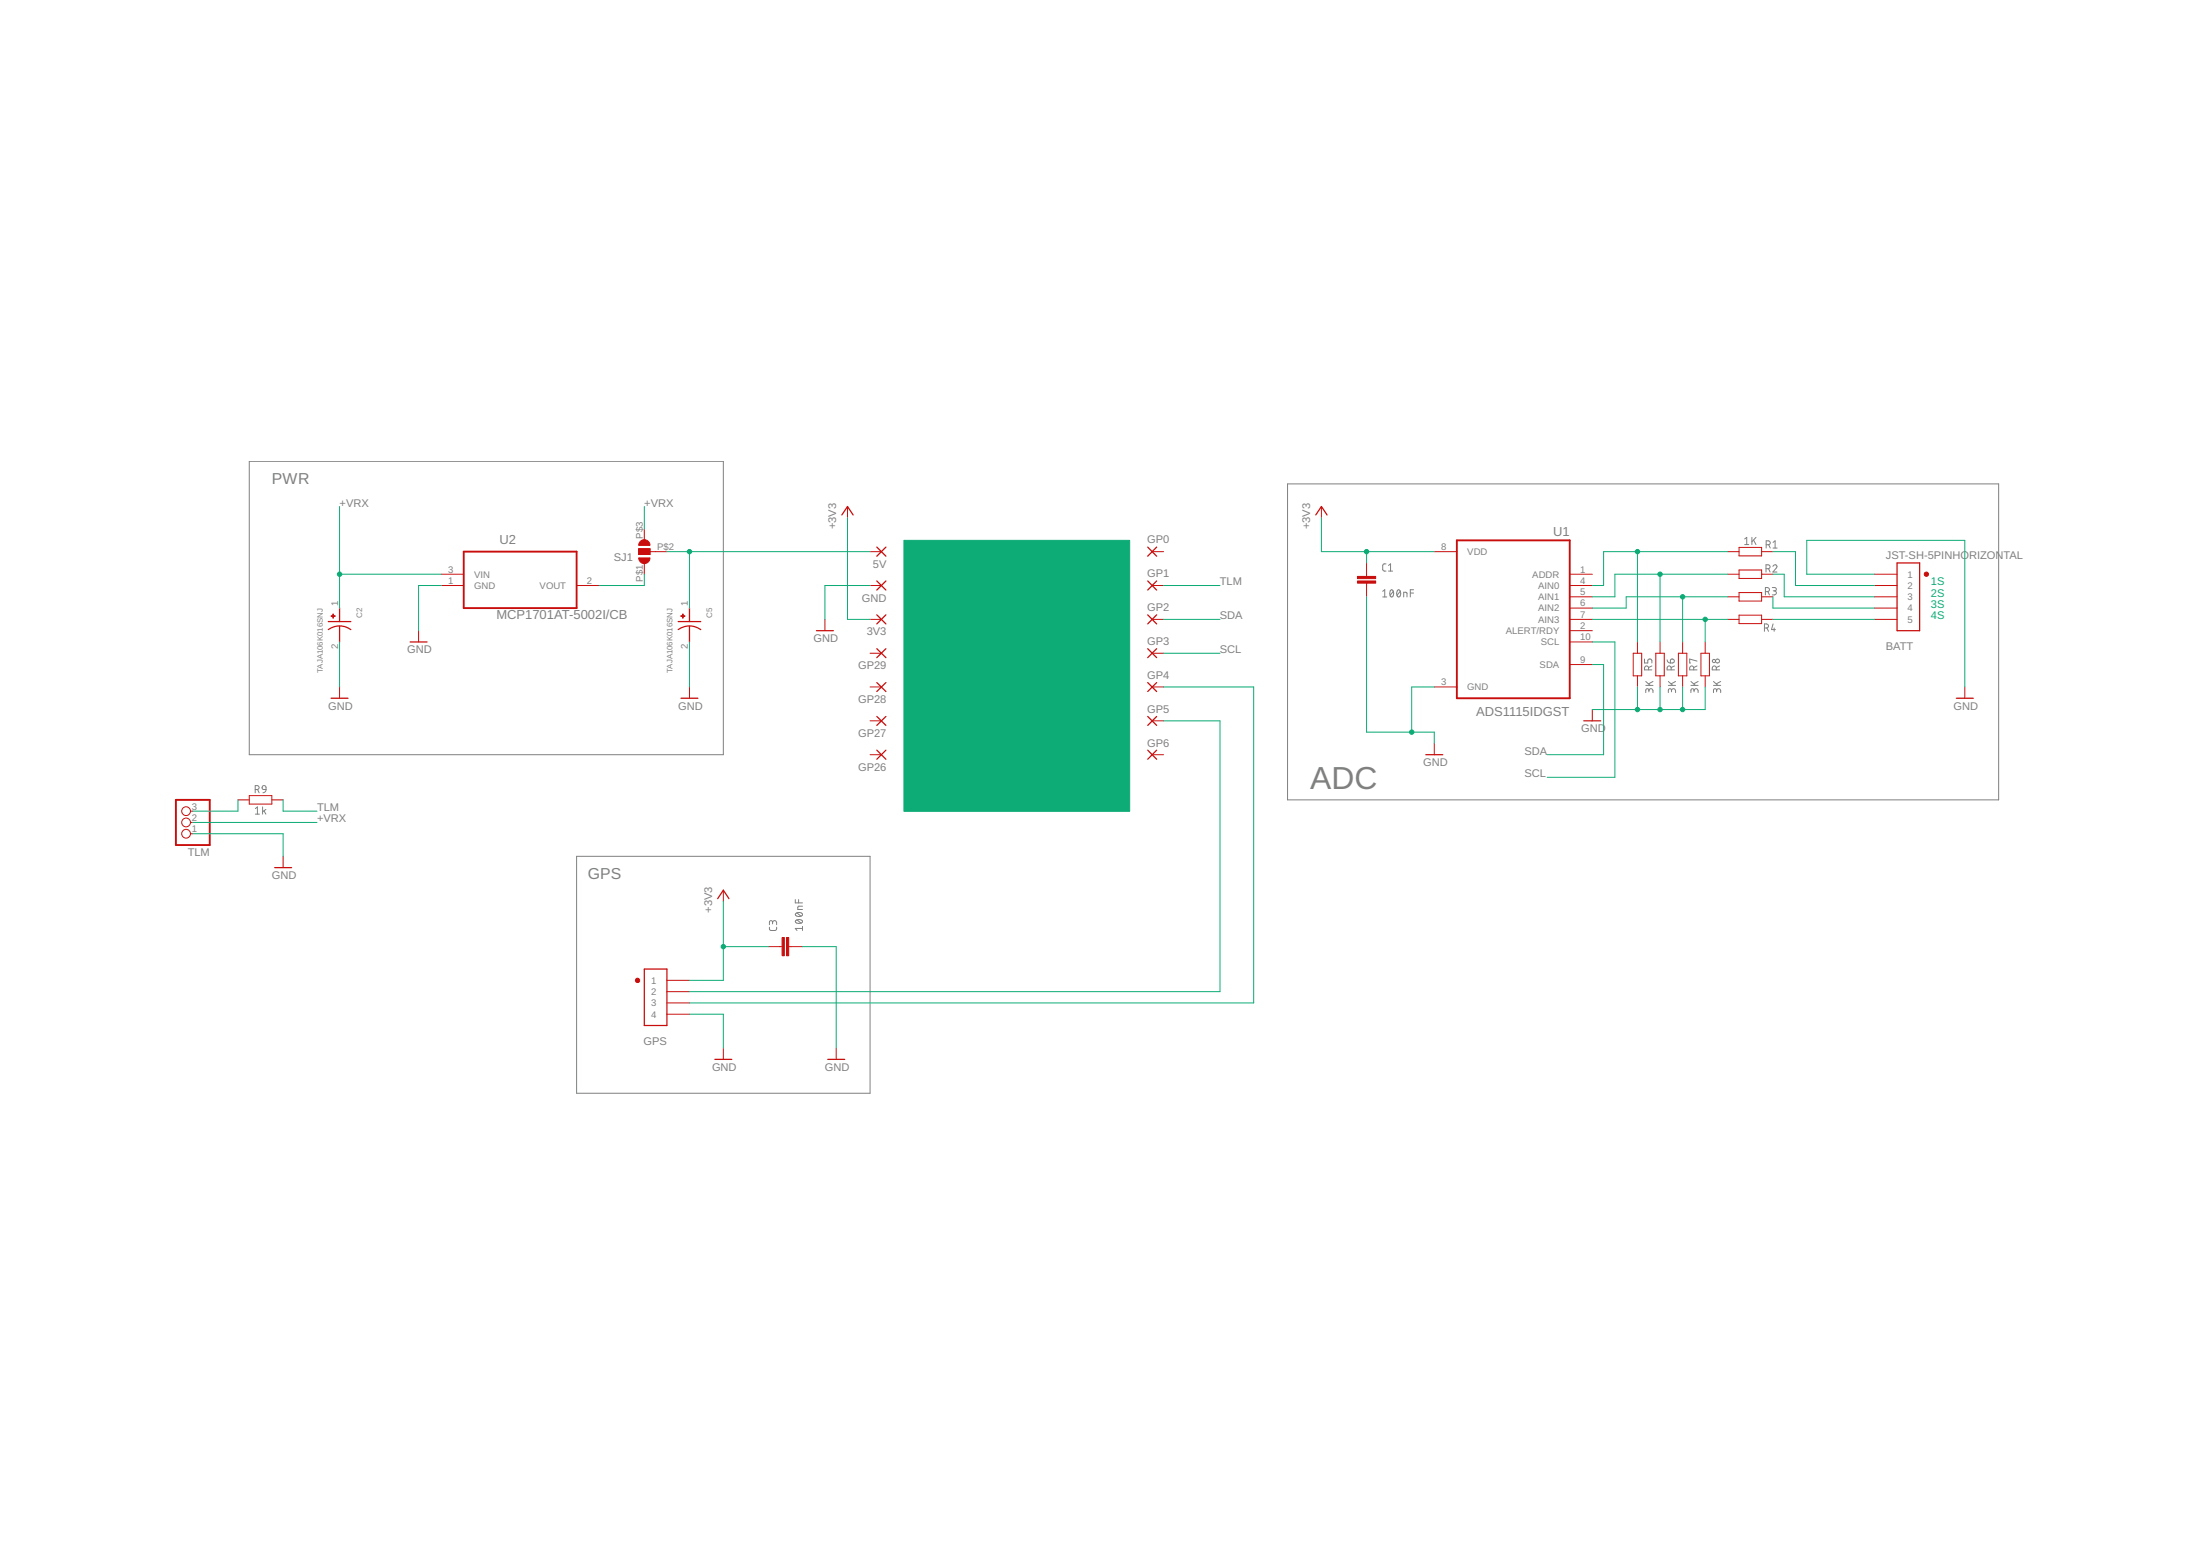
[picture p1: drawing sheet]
<svg xmlns="http://www.w3.org/2000/svg" width="297mm" height="210mm" viewBox="0 0 297 210" stroke-linecap="round" stroke-linejoin="round" font-family="sans-serif">
<g fill="none" stroke="#808080" stroke-width=".14">
<path d="M33.7 62.3h64v39.6h-64zM173.8 65.3h96.1v42.7h-96.1zM186.7 79.8l.3-.2v1M187.1 76.1h-.3l-.1 .2v.7l.4 .1M187.5 77.1h.5M187.5 76.3l.2-.2v1M187.8 79.7l.1-.1a.57 .57 0 0 1 0 1 .62 .62 0 0 1-.1-.9zM188.1 79.8l-.4 .6M188.7 79.7l.1-.1a.57 .57 0 0 1 0 1 .6 .6 0 0 1-.1-.9zM189.1 79.8l-.5 .6M190.9 79.6h-.5v1M235.6 72.7l.2-.2v1"/>
<path d="M235.6 73.5h.5M236.5 72.5v1M236.8 72.9l.3 .6M237.1 72.5l-.6 .6M238.4 79.9l.4-.1a.28 .28 0 0 0 .1-.3 .28 .28 0 0 0-.3-.2h-.2v1M238.4 76.8h.4a.27 .27 0 0 0 .2-.4 .27 .27 0 0 0-.3-.2h-.3v1M238.5 73.5h.2a.27 .27 0 0 0 .3-.2 .27 .27 0 0 0-.3-.3h-.2v1M238.7 79.9l.2 .4M238.8 76.8l.2 .4M238.8 73.5l.2 .5M239.3 79.3h.3a.22 .22 0 0 1 .2 .2 .22 .22 0 0 1-.2 .3h-.2M239.4 76.5a.27 .27 0 0 1 .4-.3 .27 .27 0 0 1 0 .5l-.4 .5h.5"/>
<path d="M239.4 73.2l.3-.2v1M239.4 74h.5M239.6 79.8h.1a.28 .28 0 0 1 .1 .3 .28 .28 0 0 1-.2 .2h-.3M186.7 80.6h.5M189.5 80.6v-.7l.4 .1 .1 .6M190.4 80.1h.5M222 89v.5h.5v-.4l.2-.1 .3 .1v.4M222.2 92.5h1M222.2 92l.6 .5M222.6 90.4v-.4a.28 .28 0 0 0-.3-.1 .28 .28 0 0 0-.3 .3v.2h1M222.6 93.2l.1-.1a.28 .28 0 0 1 .3-.1 .28 .28 0 0 1 .2 .2v.3M222.6 93.4v-.2a.21 .21 0 0 0-.2-.2 .21 .21 0 0 0-.2 .2v.3"/>
<path d="M223 89.9l-.4 .2M223.2 92l-.6 .3M225.1 89.1a.43 .43 0 0 0 .4 .4M225.3 92.5h.9M225.3 92l.5 .5M225.6 89.1a.28 .28 0 0 1 .4 0 .28 .28 0 0 1-.2 .4h-.3zM225.6 90.4v-.4a.28 .28 0 0 0-.3-.1 .28 .28 0 0 0-.2 .3v.2h1M225.7 93.2v-.1a.28 .28 0 0 1 .3-.1 .28 .28 0 0 1 .2 .2v.3M225.7 93.4v-.2a.21 .21 0 0 0-.2-.2 .21 .21 0 0 0-.2 .2v.3M226.1 89.9l-.5 .2M226.2 92l-.6 .3M228.3 92.5h1"/>
<path d="M228.3 92l.6 .5M228.7 90.4v-.4a.28 .28 0 0 0-.4-.1 .28 .28 0 0 0-.2 .3v.2h1M228.7 93.2v-.1a.28 .28 0 0 1 .4-.1 .28 .28 0 0 1 .2 .2v.3M228.7 93.4v-.2a.21 .21 0 0 0-.2-.2 .21 .21 0 0 0-.2 .2v.3M229.1 89.2l-1-.2v.5h.2M229.1 89.9l-.4 .2M229.3 92l-.6 .3M231.4 92.5h.9M231.4 92l.5 .5M231.7 90.4v-.4a.28 .28 0 0 0-.3-.1 .28 .28 0 0 0-.2 .3v.2h1M231.8 93.2v-.1a.28 .28 0 0 1 .3-.1 .28 .28 0 0 1 .2 .2v.3M231.8 93.4v-.2a.21 .21 0 0 0-.2-.2 .21 .21 0 0 0-.2 .2v.3"/>
<path d="M232.2 89.9l-.5 .2M232.3 92l-.6 .3M238.2 84.8h.4a.28 .28 0 0 0 .2-.4 .28 .28 0 0 0-.3-.2h-.3v1M238.6 84.8l.2 .4M239.4 84.2l-.2 .8h.5M239.5 84.8v.4M34.5 106.6h.3a.27 .27 0 0 0 .2-.4 .27 .27 0 0 0-.3-.2h-.2v1M34.5 109.2l.3-.3v1M34.5 109.9h.5M34.8 106.6l.2 .4M35.5 108.9v1M35.5 106.1h.3l.1 .5-.5-.1z"/>
<path d="M35.6 109.5l.3 .4M35.9 109.3l-.4 .3M35.9 106.6a.43 .43 0 0 1-.4 .4M77.9 115.6h39.6v32h-39.6zM103.9 125.2v.3l.2 .1h.7l.1-.4M104.3 124.5v-.1a.28 .28 0 0 1 .3-.1 .28 .28 0 0 1 .3 .2v.3M104.3 124.7v-.2a.21 .21 0 0 0-.2-.2 .21 .21 0 0 0-.2 .2v.3M107.4 121.4v.5h1M107.4 124.3l.5-.2a.36 .36 0 0 1 .4 .4l-.4 .2a.33 .33 0 0 1-.5-.4zM107.4 123.3l.5-.1a.36 .36 0 0 1 .4 .4l-.2 .1h-.4l-.3-.1zM107.6 124.2l.5 .4M107.6 123.2l.5 .5"/>
<path d="M107.8 121.4v.5M108.4 122.3h-.6l-.1 .2v.3h.7M108.4 125.3h-1l.2 .3M108.4 125.1v.5"/>
<circle cx="231.4" cy="89.2" r=".22"/>
<circle cx="231.9" cy="89.2" r=".27"/>
</g>
<g fill="none" stroke="#c90d0c" stroke-width=".17">
<path d="M113.7 69.5l.7-1.1 .8 1.1M118.4 73.9l1.2 1.2M118.4 78.4l1.2 1.3M119.6 73.9l-1.2 1.2M119.6 78.4l-1.2 1.3M155 78.4l1.2 1.3M155 73.9l1.2 1.2M156.2 78.4l-1.2 1.3M156.2 73.9l-1.2 1.2M177.7 69.5l.7-1.1 .8 1.1M256.1 76h3.1v9.1h-3.1zM44.3 85a2.58 2.58 0 0 1 3.1 0"/>
<path d="M44.3 83.9h3.1M44.7 94.3h2.3M45.8 82.1v1.8M45.8 84.5v2.2M55.4 86.7h2.3M91.6 85a2.58 2.58 0 0 1 3 0M91.6 83.9h3M91.9 94.3h2.3M93.1 82.1v1.8M93.1 84.5v2.2M110.2 85.1h2.3M118.4 83l1.2 1.2"/>
<path d="M118.4 87.6l1.2 1.2M118.4 92.1l1.2 1.2M118.4 96.7l1.2 1.2M119.6 83l-1.2 1.2M119.6 87.6l-1.2 1.2M119.6 92.1l-1.2 1.2M119.6 96.7l-1.2 1.2M155 96.7l1.2 1.2M155 92.1l1.2 1.2M155 87.6l1.2 1.2M155 83l1.2 1.2M156.2 96.7l-1.2 1.2"/>
<path d="M156.2 92.1l-1.2 1.2M156.2 87.6l-1.2 1.2M156.2 83l-1.2 1.2M213.8 97.3h2.3M264.1 94.3h2.3M37.1 117.1h2.3M118.4 101.3l1.2 1.2M119.6 101.3l-1.2 1.2M155 101.3l1.2 1.2M156.2 101.3l-1.2 1.2M192.5 101.9h2.3M87 130.8h3v7.6h-3z"/>
<path d="M96.9 121.3l.8-1.1 .7 1.1M96.5 143h2.3M111.8 143h2.2"/>
</g>
<g fill="none" stroke="#c90d0c" stroke-width=".14">
<path d="M59.6 79h3M59.6 77.5h3M77.9 79h3M86.2 74.1h1.6v.7h-1.6zM87 71.4v1.5M87 76v1.5M87.8 74.5h2.2M114.4 68.4v1.5M117.5 74.5h1.5M117.5 79h1.5M155.6 74.5h1.5M155.6 79h1.5"/>
<path d="M178.4 68.4v1.5M184.5 76v1.8M184.5 78.7v1.9M193.7 74.5h3M211.9 79h3.1M211.9 77.5h3.1M233.3 74.5h1.5M233.3 77.5h1.5M234.8 73.9h3v1.1h-3zM234.8 76.9h3v1.2h-3zM234.8 80h3v1.1h-3zM237.8 74.5h1.6"/>
<path d="M237.8 77.5h1.6M253.1 79h3M253.1 77.5h3M45.8 92.7v1.6M56.5 85.1v1.6M93.1 92.7v1.6M111.4 83.6v1.5M117.5 83.6h1.5M117.5 88.2h1.5M117.5 92.7h1.5M117.5 97.3h1.5M155.6 83.6h1.5"/>
<path d="M155.6 88.2h1.5M155.6 92.7h1.5M155.6 97.3h1.5M193.7 92.7h3M211.9 83.6h3.1M211.9 80.6h3.1M211.9 82.1h3.1M211.9 85.1h3.1M211.9 86.7h3.1M211.9 89.7h3.1M215 95.8v1.5M220.5 88.2h1.2v3h-1.2z"/>
<path d="M221.1 86.7v1.5M221.1 91.2v1.5M223.6 88.2h1.1v3h-1.1zM224.1 86.7v1.5M224.1 91.2v1.5M226.6 88.2h1.2v3h-1.2zM227.2 86.7v1.5M227.2 91.2v1.5M229.7 88.2h1.1v3h-1.1zM230.2 86.7v1.5M230.2 91.2v1.5M233.3 83.6h1.5"/>
<path d="M233.3 80.6h1.5M234.8 83h3v1.2h-3zM237.8 83.6h1.6M237.8 80.6h1.6M253.1 83.6h3M253.1 80.6h3M253.1 82.1h3M265.3 92.7v1.6M25.7 112.5h.3M25.7 111h.3M25.7 109.5h.3M32.1 108h1.6"/>
<path d="M33.7 107.4h3v1.1h-3zM36.7 108h1.5M38.2 115.6v1.5M117.5 101.9h1.5M155.6 101.9h1.5M193.7 100.4v1.5M90 132.3h3.1M90 133.9h3.1M90 135.4h3.1M90 136.9h3.1M97.7 120.2v1.5M103.8 127.8h1.8"/>
<path d="M106.5 127.8h1.8M97.7 141.5v1.5M112.9 141.5v1.5"/>
<circle cx="25.1" cy="109.5" r=".59"/>
<circle cx="25.1" cy="112.5" r=".59"/>
<circle cx="25.1" cy="111" r=".59"/>
</g>
<path d="M62.6 74.5h15.3v7.6h-15.3zM196.7 72.9h15.2v21.4h-15.2zM23.7 108h4.6v6.1h-4.6z" fill="none" stroke="#c90d0c" stroke-width=".25"/>
<g fill="#c90d0c" stroke="#c90d0c" stroke-width=".14">
<path d="M183.3 78.4h2.4v.3h-2.4z"/>
<path d="M183.3 77.8h2.4v.3h-2.4z"/>
<path d="M86.2 74.1h1.6v.7h-1.6z"/>
<path d="M92.2 82.9v.5z"/>
<path d="M91.9 83.1h.6v.1h-.6z"/>
<path d="M44.9 82.9h.1v.5h-.1z"/>
<path d="M44.7 83.1h.6v.1h-.6z"/>
<path d="M106.2 126.6h.3v2.4h-.3z"/>
<path d="M105.6 126.6h.3v2.4h-.3z"/>
</g>
<g fill="#c90d0c" stroke="#c90d0c" stroke-width=".14">
<path d="M86.4 73.1a.76 .76 0 0 1 .9-.2 .76 .76 0 0 1 .5 .7h-1.6z" fill-rule="evenodd"/>
<path d="M86.2 75.3h1.6a.76 .76 0 0 1-.8 .8 .76 .76 0 0 1-.8-.8z" fill-rule="evenodd"/>
<circle cx="260.1" cy="77.5" r=".29"/>
<circle cx="86.1" cy="132.3" r=".3"/>
</g>
<path d="M122 72.9h30.5v36.6h-30.5z" fill="#0dab76" stroke="#0dab76" stroke-width=".14"/>
<g fill="none" stroke="#0dab76" stroke-width=".14">
<path d="M45.8 77.5h13.8M45.8 68.4v13.7M59.6 79h-3.1v6.1M87 77.5v1.5h-6.1M87 68.4v3M90 74.5h27.5M93.1 74.5v7.6M114.4 69.9v13.7h3.1M117.5 79h-6.1v4.6M157.1 79h7.6M178.4 69.9v4.6h15.3M184.5 74.5v1.5"/>
<path d="M221.1 74.5v12.2M224.1 77.5v9.2M233.3 74.5h-16.8v4.5h-1.5M233.3 77.5h-15.3v3.1h-3M239.4 74.5h3v4.5h10.7M239.4 77.5h1.5v3.1h12.2M253.1 77.5h-9.2v-4.6h21.4v19.8M45.8 86.7v6M93.1 86.7v6M157.1 92.7h12.2v42.7h-76.2M157.1 83.6h7.6M157.1 88.2h7.6"/>
<path d="M157.1 97.3h7.6v36.6h-71.6M184.5 80.6v18.2h9.2v1.6M193.7 92.7h-3.1v6.1M215 89.7h1.5v12.2h-7.6M215 86.7h3v18.2h-9.1M215 83.6h18.3M221.1 92.7v3.1M224.1 92.7v3.1M227.2 80.6v6.1M227.2 92.7v3.1M230.2 92.7v3.1h-15.2M230.2 83.6v3.1"/>
<path d="M233.3 80.6h-13.7v1.5h-4.6M239.4 80.6v1.5h13.7M239.4 83.6h13.7M26 112.5h12.2v3.1M26 111h16.8M32.1 108v1.5h-6.1M38.2 108v1.5h4.6M93.1 136.9h4.6v4.6M97.7 121.7v10.6h-4.6M97.7 127.8h6.1M108.3 127.8h4.6v13.7"/>
</g>
<g fill="#0dab76" stroke="#0dab76" stroke-width=".14">
<circle cx="227.2" cy="95.8" r=".3"/>
<circle cx="224.1" cy="95.8" r=".3"/>
<circle cx="221.1" cy="95.8" r=".3"/>
<circle cx="190.6" cy="98.8" r=".3"/>
<circle cx="221.1" cy="74.5" r=".3"/>
<circle cx="224.1" cy="77.5" r=".3"/>
<circle cx="227.2" cy="80.6" r=".3"/>
<circle cx="230.2" cy="83.6" r=".3"/>
<circle cx="184.5" cy="74.5" r=".3"/>
<circle cx="97.7" cy="127.8" r=".3"/>
<circle cx="93.1" cy="74.5" r=".3"/>
<circle cx="45.8" cy="77.5" r=".3"/>
</g>
<text font-size="4.3" fill="#808080" x="176.9" y="106.4">ADC</text>
<g font-size="2.1" fill="#808080">
<text x="36.7" y="65.3">PWR</text>
<text x="79.4" y="118.6">GPS</text>
</g>
<g font-size="1.8" fill="#808080">
<text x="67.4" y="73.4">U2</text>
<text x="209.7" y="72.3">U1</text>
<text x="67" y="83.6">MCP1701AT-5002I/CB</text>
<text x="199.3" y="96.7">ADS1115IDGST</text>
</g>
<g font-size="1.5" fill="#808080">
<text x="45.9" y="68.4">+VRX</text>
<text x="87" y="68.4">+VRX</text>
<text x="112.9" y="71.4" transform="rotate(-90 112.9 71.4)">+3V3</text>
<text x="176.9" y="71.4" transform="rotate(-90 176.9 71.4)">+3V3</text>
<text x="82.9" y="75.8">SJ1</text>
<text x="117.9" y="76.6">5V</text>
<text x="154.9" y="77.9">GP1</text>
<text x="154.9" y="73.4">GP0</text>
<text x="254.6" y="75.5">JST-SH-5PINHORIZONTAL</text>
<text x="116.4" y="81.2">GND</text>
<text x="154.9" y="82.5">GP2</text>
<text x="164.7" y="83.6">SDA</text>
<text x="164.7" y="79">TLM</text>
<text x="55" y="88.2">GND</text>
<text x="109.9" y="86.6">GND</text>
<text x="117" y="85.8">3V3</text>
<text x="154.9" y="87.1">GP3</text>
<text x="164.7" y="88.2">SCL</text>
<text x="254.6" y="87.7">BATT</text>
<text x="44.3" y="95.8">GND</text>
<text x="91.6" y="95.8">GND</text>
<text x="115.9" y="90.3">GP29</text>
<text x="115.9" y="94.9">GP28</text>
<text x="154.9" y="91.6">GP4</text>
<text x="263.8" y="95.8">GND</text>
<text x="115.9" y="99.5">GP27</text>
<text x="154.9" y="100.8">GP6</text>
<text x="154.9" y="96.2">GP5</text>
<text x="205.9" y="101.9">SDA</text>
<text x="213.5" y="98.8">GND</text>
<text x="115.9" y="104.1">GP26</text>
<text x="192.1" y="103.4">GND</text>
<text x="205.9" y="104.9">SCL</text>
<text x="42.8" y="111">+VRX</text>
<text x="42.8" y="109.5">TLM</text>
<text x="25.3" y="115.5">TLM</text>
<text x="36.7" y="118.6">GND</text>
<text x="96.1" y="123.2" transform="rotate(-90 96.1 123.2)">+3V3</text>
<text x="86.9" y="141">GPS</text>
<text x="96.1" y="144.5">GND</text>
<text x="111.4" y="144.5">GND</text>
</g>
<g font-size="1.5" fill="#0dab76">
<text x="260.7" y="79">1S</text>
<text x="260.7" y="80.6">2S</text>
<text x="260.7" y="82.1">3S</text>
<text x="260.7" y="83.6">4S</text>
</g>
<g font-size="1.3" fill="#808080">
<text x="60.5" y="77.3">3</text>
<text x="64" y="78">VIN</text>
<text x="86.8" y="72.7" transform="rotate(-90 86.8 72.7)">P$3</text>
<text x="88.7" y="74.3">P$2</text>
<text x="194.6" y="74.3">8</text>
<text x="198.1" y="74.9">VDD</text>
<text x="206.9" y="78">ADDR</text>
<text x="213.3" y="77.3">1</text>
<text x="257.5" y="78">1</text>
<text x="45.6" y="81.9" transform="rotate(-90 45.6 81.9)">1</text>
<text x="60.5" y="78.8">1</text>
<text x="64" y="79.5">GND</text>
<text x="72.9" y="79.5">VOUT</text>
<text x="79.3" y="78.8">2</text>
<text x="86.8" y="78.5" transform="rotate(-90 86.8 78.5)">P$1</text>
<text x="92.9" y="81.9" transform="rotate(-90 92.9 81.9)">1</text>
<text x="207.7" y="79.5">AIN0</text>
<text x="207.7" y="81">AIN1</text>
<text x="207.7" y="82.5">AIN2</text>
<text x="213.3" y="78.8">4</text>
<text x="213.3" y="80.3">5</text>
<text x="213.3" y="81.9">6</text>
<text x="213.3" y="83.4">7</text>
<text x="257.5" y="79.5">2</text>
<text x="257.5" y="81">3</text>
<text x="257.5" y="82.5">4</text>
<text x="45.6" y="87.6" transform="rotate(-90 45.6 87.6)">2</text>
<text x="92.9" y="87.6" transform="rotate(-90 92.9 87.6)">2</text>
<text x="203.3" y="85.6">ALERT/RDY</text>
<text x="207.7" y="84.1">AIN3</text>
<text x="208" y="87.1">SCL</text>
<text x="213.3" y="84.9">2</text>
<text x="213.3" y="86.4">10</text>
<text x="213.3" y="89.5">9</text>
<text x="257.5" y="84.1">5</text>
<text x="194.6" y="92.5">3</text>
<text x="198.1" y="93.2">GND</text>
<text x="207.9" y="90.2">SDA</text>
<text x="25.9" y="112.3">1</text>
<text x="25.9" y="110.8">2</text>
<text x="25.9" y="109.3">3</text>
<text x="87.9" y="132.8">1</text>
<text x="87.9" y="134.3">2</text>
<text x="87.9" y="135.8">3</text>
<text x="87.9" y="137.4">4</text>
</g>
<g font-size="1.1" fill="#808080">
<text x="48.9" y="83.5" transform="rotate(-90 48.9 83.5)">C2</text>
<text x="96.1" y="83.5" transform="rotate(-90 96.1 83.5)">C5</text>
<text x="43.6" y="90.8" transform="rotate(-90 43.6 90.8)">TAJA106K016SNJ</text>
<text x="90.8" y="90.8" transform="rotate(-90 90.8 90.8)">TAJA106K016SNJ</text>
</g>
</svg>
